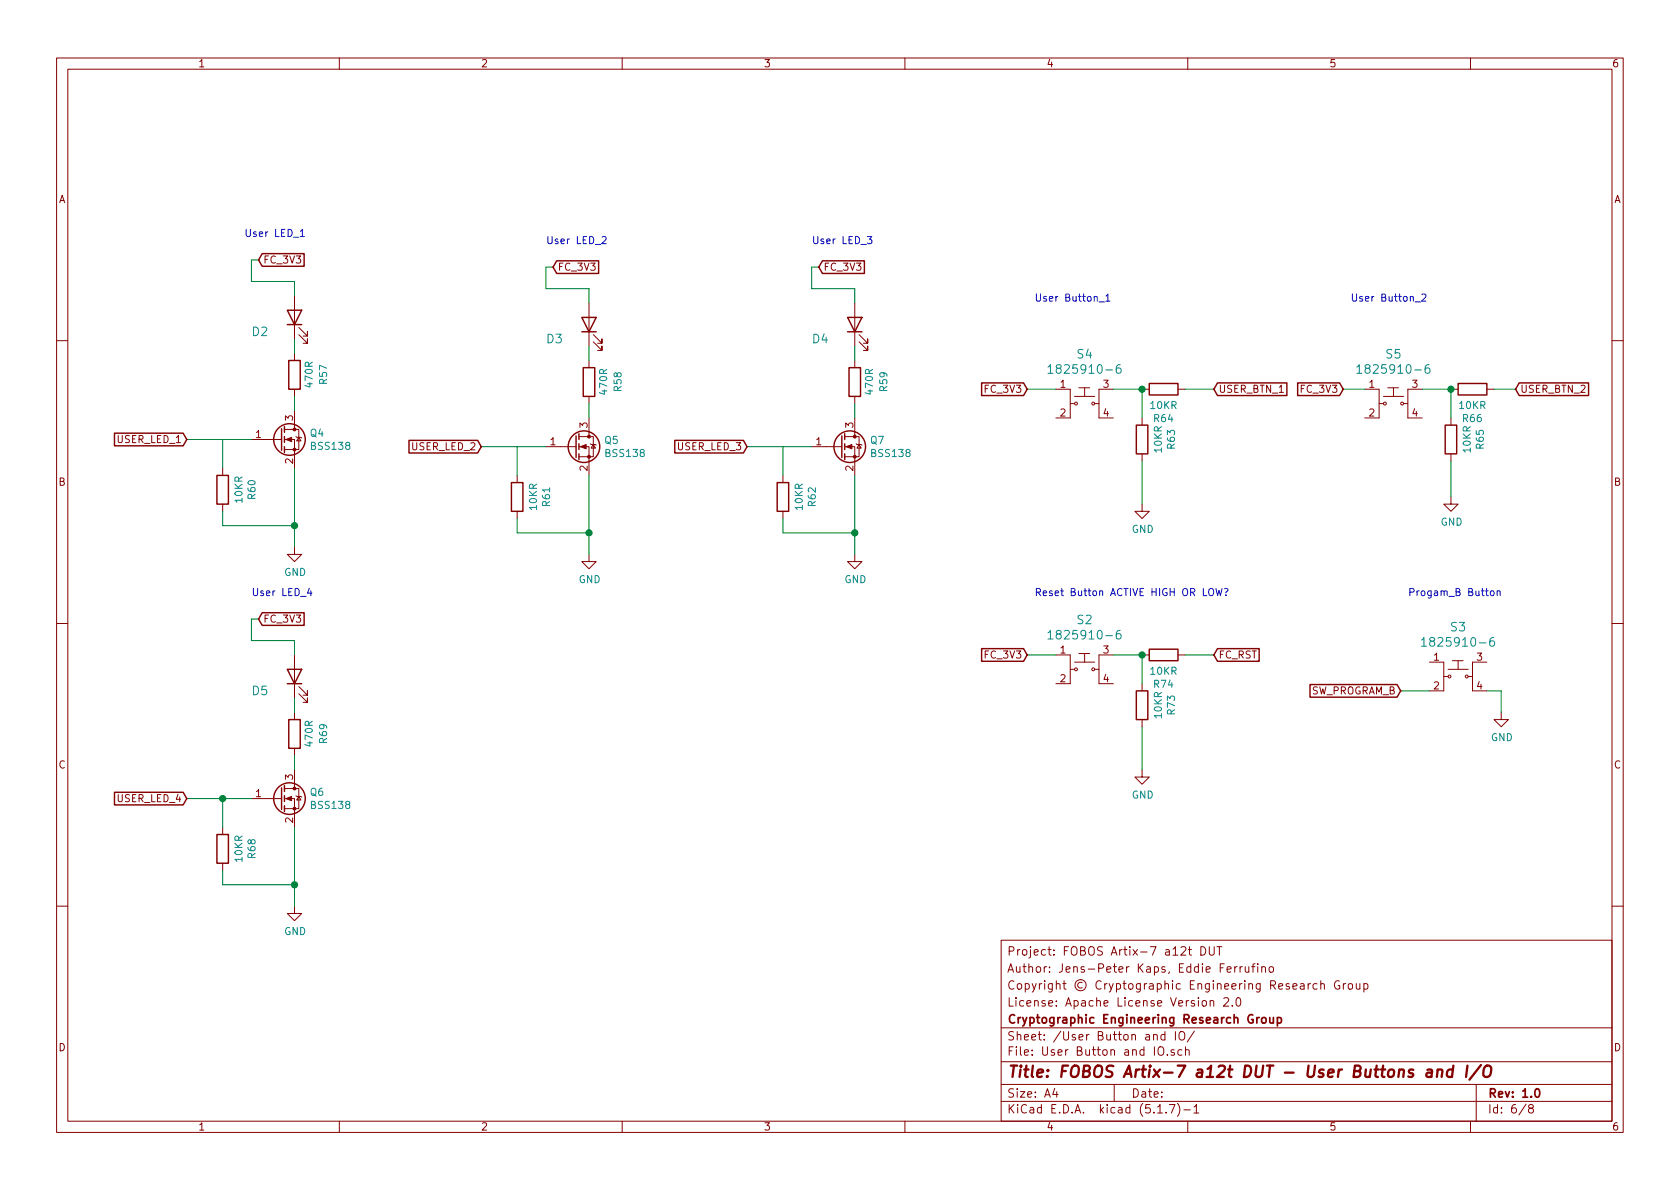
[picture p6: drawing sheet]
<svg xmlns="http://www.w3.org/2000/svg" width="297mm" height="210mm" viewBox="0 0 297 210" stroke-linecap="round" stroke-linejoin="round" font-family="sans-serif">
<g fill="none" stroke="#840000" stroke-width=".18">
<path d="M10 10.3h277v189.9h-277zM12 12.2h273v186.1h-273zM60 10.3v1.9M110 10.3v1.9M160 10.3v1.9M210 10.3v1.9M260 10.3v1.9M52.1 52.3v7.6M52.8 59.2l1.6 1.5v-.8v.8h-.8M52.8 57.9l1.6 1.5v-.7v.7h-.8M104.1 53.6v7.6M104.9 59.2l1.5 1.5v-.8v.8h-.7"/>
<path d="M151.1 53.6v7.6M151.9 59.2l1.5 1.5v-.8v.8h-.7M10 60.2h2M44.4 77.7h5.4M50.3 77.7h1.8v5.1M50.3 75.9h2.5v3.6h-2.5M52.1 62.5v1.2M52.1 68.8v1.3M52.1 72.6v3.3M52.3 77.2l.2 .1h.7l.1 .2M52.8 77.3l.4 .7h-.7zM96.5 79h5.4"/>
<path d="M102.4 79h1.7v5.1M102.4 77.2h2.5v3.6h-2.5M104.1 63.7v1.3M104.1 70.1v1.3M104.1 73.9v3.3M104.4 78.5l.1 .1h.8l.1 .1M104.9 78.6l.4 .6h-.8zM104.9 60.4l1.5 1.6v-.8v.8h-.7M143.5 79h5.3M149.4 79h1.7v5.1M149.4 77.2h2.5v3.6h-2.5M151.1 63.7v1.3"/>
<path d="M151.1 70.1v1.3M151.1 73.9v3.3M151.4 78.5l.1 .1h.8l.1 .1M151.9 60.4l1.5 1.6v-.8v.8h-.7M151.9 78.6l.4 .6h-.8zM186.7 68.8h2.5v5.1h-2.5M189.2 71.4h.8M190 70.1h3.5M190.8 68.6h1.9M191.8 68.6v1.5M193.5 71.4h.8M196.8 68.8h-2.5v5.1h2.5"/>
<path d="M201.9 68.8h1.3M201.9 73.9v1.3M208.3 68.8h1.2M241.3 68.8h2.5v5.1h-2.5M243.8 71.4h.8M244.6 70.1h3.6M245.4 68.6h1.9M246.4 68.6v1.5M248.2 71.4h.7M251.5 68.8h-2.6v5.1h2.6M256.5 68.8h1.3M256.5 73.9v1.3"/>
<path d="M262.9 68.8h1.3M285 60.2h2M39.4 82.8v1.3M39.4 89.1v1.3M52.1 96.8v1.2h1.2l-1.2 1.3-1.3-1.3h1.3M91.4 84.1v1.2M91.4 90.4v1.3M104.1 98v1.3h1.3l-1.3 1.3-1.2-1.3h1.2M138.4 84.1v1.2M138.4 90.4v1.3M151.1 98v1.3h1.3l-1.3 1.3-1.2-1.3h1.2M201.9 89.1v1.3h1.3l-1.3 1.3-1.2-1.3h1.2"/>
<path d="M201.9 80.3v1.2M256.5 87.9v1.2h1.3l-1.3 1.3-1.2-1.3h1.2M256.5 80.3v1.2M10 110.3h2M52.1 115.8v7.6M186.7 115.8h2.5v5.1h-2.5M189.2 118.4h.8M190 117.1h3.5M190.8 115.6h1.9M191.8 115.6v1.5M193.5 118.4h.8M196.8 115.8h-2.5v5.1h2.5"/>
<path d="M201.9 115.8h1.3M208.3 115.8h1.2M252.7 117.1h2.6v5.1h-2.6M255.3 119.6h.7M256 118.4h3.6M256.8 116.8h1.9M257.8 116.8v1.6M259.6 119.6h.7M262.9 117.1h-2.6v5.1h2.6M285 110.3h2M50.3 139.4h2.5v3.6h-2.5M52.1 126v1.2"/>
<path d="M52.1 132.3v1.3M52.1 136.1v3.3M52.8 122.7l1.6 1.5v-.8v.8h-.8M52.8 121.4l1.6 1.5v-.7v.7h-.8M201.9 136.1v1.3h1.3l-1.3 1.3-1.2-1.3h1.2M201.9 120.9v1.3M201.9 127.2v1.3M265.4 126v1.2h1.3l-1.3 1.3-1.2-1.3h1.2M39.4 146.3v1.3M39.4 152.6v1.3M44.4 141.2h5.4M50.3 141.2h1.8v5.1"/>
<path d="M52.3 140.7l.2 .1h.7l.1 .2M52.8 140.8l.4 .7h-.7zM10 160.2h2M52.1 160.3v1.2h1.2l-1.2 1.3-1.3-1.3h1.3M177 166.3h108v32h-108zM210.1 167.9h.6M210.3 167.4v1.3l.4 .2M212.3 167.4a.76 .76 0 0 1 .9 .8 .76 .76 0 0 1-.9 .7zM212.6 177.1l.2-.2 .5 .2v.7l-.3 .1-.4-.1zM213.8 167.4v1.2l.3 .3h.3l.3-.3v-1.2M214 177.1l.2-.2 .3 .1 .1 .9M214 176.9v1"/>
<path d="M215.2 167.4h.8M215.6 167.4v1.5M216.4 176.6l.2-.2h.4l.2 .5-.9 1h.9M217 171.4l.7-.1-.1-.3-.4-.1-.2 .2v.8h.6M217.9 177.8v.1M218.3 170.9v1M218.7 176.6l.3-.2a.94 .94 0 0 1 0 1.5l-.4-.3-.1-.6zM218.7 170.9l-.4 .3M219.3 170.9v1M219.7 170.9l-.4 .2v.1M220.2 170.9v.8a.37 .37 0 0 0 .6 .1M220.8 170.9v1"/>
<path d="M221.3 170.9h.6M221.9 170.4l-.3 .1-.1 .2v1.2M222.4 170.4v.2M222.4 170.9v1M223.1 171.1l.1-.1a.37 .37 0 0 1 .5 .1v.8M223.1 170.9v1M224.5 171.1l.2-.2 .4 .2v.7l-.2 .1-.4-.1zM231.3 173.9v1M231.7 173.9l-.4 .3M232.9 174l-.5-.1-.2 .3v.6l.2 .1 .5-.1M233.5 174.1l.1-.1a.37 .37 0 0 1 .6 .1v.8M233.5 173.4v1.5"/>
<path d="M236.8 173.5a.73 .73 0 0 0-.9 .5 .73 .73 0 0 0 .5 .9l.5-.1v-.5h-.3M237.5 173.9v1M237.9 173.9l-.3 .1-.1 .2M238.4 174.1l.3-.2 .4 .2v.7l-.2 .1-.5-.1zM239.8 173.9l.1 .9 .3 .1 .2-.1M240.4 173.9v1M241.1 174l.5-.1 .3 .3-.2 .6h-.6M241.1 173.9v1.5M285 160.2h2M60 198.3v1.9M110 198.3v1.9M160 198.3v1.9"/>
<path d="M177 194.8h108M177 191.8h108M177 187.8h108M177 181.8h108M186.5 192.5l-.4 1h1M186.8 193v1M197 191.8v3M204 183.1v-.1a.37 .37 0 0 1 .6 .1v.8M204.7 196.8h.8M204.8 185.3l.3-.2a.53 .53 0 0 1 .7 .5v.5a.51 .51 0 0 1-.8 .4 1.05 1.05 0 0 1-.2-1.2zM206 183l-.5-.1-.2 .3v.6l.2 .1 .5-.1M206 182.4v1.5"/>
<path d="M206.2 196.7v.1M206.4 186.5v.1M206.8 195.3h.9l-.6 1.5M207.6 185.7a.37 .37 0 0 0-.6 .1l.1 .2 .5 .2 .1 .1-.2 .3-.5-.1M207.8 182.4v1.5M208.2 195.1a1.71 1.71 0 0 1 0 2.3M208.5 182.6l.3-.2a.53 .53 0 0 1 .7 .5v.5a.51 .51 0 0 1-.8 .4 1.05 1.05 0 0 1-.2-1.2zM209 185.7l-.5-.1-.2 .3v.6l.2 .1 .5-.1M209.3 196.3h1.2M209.6 185.7h.1a.37 .37 0 0 1 .6 .1v.8M209.6 185.1v1.5M210 198.3v1.9"/>
<path d="M211.1 195.8l.4-.5v1.5M211.1 196.8h.9M211.2 182.3l-1.3 2M260 198.3v1.9M261 191.8v6.5M269.8 195.2l-1.2 2M270.6 196l-.3-.2v-.2l.3-.3h.2l.3 .3-.1 .2-.6 .2a.48 .48 0 0 0-.1 .7l.3 .1 .4-.1a.48 .48 0 0 0-.2-.7"/>
<circle cx="190.2" cy="71.4" r=".25"/>
<circle cx="193.3" cy="71.4" r=".25"/>
<circle cx="244.9" cy="71.4" r=".25"/>
<circle cx="247.9" cy="71.4" r=".25"/>
<circle cx="190.2" cy="118.4" r=".25"/>
<circle cx="193.3" cy="118.4" r=".25"/>
<circle cx="256.3" cy="119.6" r=".25"/>
<circle cx="259.3" cy="119.6" r=".25"/>
</g>
<path d="M222.7 179.9l-.3 .1-.2 .2M224.5 179.9l.1 .9 .3 .1 .2-.1M225.1 179.9v1M225.9 179.9v1.5M223.1 180.1l.3-.2 .4 .2v.7l-.2 .1-.5-.1zM225.9 180l.4-.1 .3 .3-.2 .6h-.5M271.5 192.7l.2-.2a.81 .81 0 0 1 .6 .6 .81 .81 0 0 1-.3 .8l-.1 .1a.79 .79 0 0 1-.4-1.3z" fill="none" stroke="#840000" stroke-width=".3"/>
<path d="M249.9 189.2a.49 .49 0 0 0-.8 .3l.3 .3 .4 .1 .1 .2-.3 .3-.6-.1M252.4 189.2h.7v1.2M253.2 189.6l-.7 .1a.4 .4 0 0 0-.3 .3 .4 .4 0 0 0 .2 .4l.7-.1M254.2 189.3a.52 .52 0 0 1 .8 .1l-.1 1M254.2 189.1l-.1 1.3M256.9 189.2a.68 .68 0 0 0-1 .3v.8l.2 .1 .6-.1M257 188.4l-.3 2M259.5 188.4l-.3 2M261.8 188.3l-2 2.6M262.5 188.7a.66 .66 0 0 1 1.1 0 1.49 1.49 0 0 1-.6 1.7l-.5-.1a1.49 1.49 0 0 1 0-1.6z" fill="none" stroke="#840000" stroke-width=".41"/>
<g fill="none" stroke="#840000" stroke-width=".25">
<path d="M46.4 44.9h7.4v2.2h-7.4l-.7-1.1zM50.8 54.9h2.5l-1.2 2.5zM50.8 57.4h2.5M98.4 46.1h7.4v2.3h-7.4l-.6-1.2zM102.9 56.1h2.5l-1.3 2.6zM102.9 58.7h2.5M145.4 46.1h7.4v2.3h-7.4l-.6-1.2zM149.9 56.1h2.5l-1.3 2.6zM149.9 58.7h2.5M20.2 76.6h12.2l.6 1.1-.6 1.1h-12.2zM49.8 75.8v3.8M50.3 75.4v1"/>
<path d="M50.3 77.2v1M50.3 79v1M51.1 63.7h2v5.1h-2zM72.3 77.9h12.2l.6 1.1-.6 1.1h-12.2zM101.9 77.1v3.8M102.4 76.7v1M102.4 78.5v1M103.1 65h2.1v5.1h-2.1zM119.3 77.9h12.1l.7 1.1-.7 1.1h-12.1zM148.8 77.1v3.8M149.4 76.7v1M149.4 78.5v1"/>
<path d="M150.1 65h2v5.1h-2zM173.6 67.7h7.4l.6 1.1-.6 1.1h-7.4zM200.9 75.2h2v5.1h-2zM203.2 67.8h5.1v2h-5.1zM215.3 67.7h12.2v2.2h-12.2l-.7-1.1zM229.4 67.7h7.5l.6 1.1-.6 1.1h-7.5zM255.5 75.2h2.1v5.1h-2.1zM257.8 67.8h5.1v2h-5.1zM268.6 67.7h12.3v2.2h-12.3l-.6-1.1zM38.4 84.1h2v5h-2zM90.4 85.3h2.1v5.1h-2.1zM102.4 80.3v1"/>
<path d="M137.4 85.3h2v5.1h-2zM149.4 80.3v1M46.4 108.4h7.4v2.2h-7.4l-.7-1.1zM50.8 118.4h2.5l-1.2 2.5zM173.6 114.7h7.4l.6 1.1-.6 1.1h-7.4zM203.2 114.8h5.1v2h-5.1zM215.3 114.7h7.3v2.2h-7.3l-.7-1.1zM49.8 139.3v3.8M50.3 138.9v1M50.8 120.9h2.5M51.1 127.2h2v5.1h-2zM200.9 122.2h2v5h-2z"/>
<path d="M231.6 121.1h15.4l.6 1.1-.6 1.1h-15.4zM20.2 140.1h12.2l.6 1.1-.6 1.1h-12.2zM38.4 147.6h2v5h-2zM50.3 140.7v1M50.3 142.5v1"/>
<circle cx="51.2" cy="77.7" r="2.79"/>
<circle cx="103.3" cy="79" r="2.79"/>
<circle cx="150.2" cy="79" r="2.79"/>
<circle cx="51.2" cy="141.2" r="2.79"/>
</g>
<path d="M185.3 64.9l.4-.4v1.5M185.3 66h.9M198.1 64.5a.59 .59 0 0 0-.7 .6v.8a.48 .48 0 0 0 .7 0l.1-.6-.1-.2h-.5l-.2 .2M239.9 64.9l.4-.4v1.5M239.9 66h.9M252.7 64.5a.59 .59 0 0 0-.7 .6v.8a.48 .48 0 0 0 .8 0v-.6l-.1-.2h-.5l-.2 .2M185.3 111.9l.4-.4v1.5M185.3 113h.9M198.1 111.5a.59 .59 0 0 0-.7 .6v.7a.48 .48 0 0 0 .7 0l.1-.5-.1-.2h-.5l-.2 .2M251.3 113.2l.5-.5v1.6M251.3 114.3h.9M264.1 112.7a.59 .59 0 0 0-.7 .7v.7a.48 .48 0 0 0 .8 0l.1-.5-.2-.2-.4-.1-.3 .3" fill="none" stroke="#008484" stroke-width=".18"/>
<g fill="#840000" stroke="#840000" stroke-width=".18">
<path d="M149.6 79l1-.4v.8z"/>
<path d="M50.5 141.2l1.1-.4v.8z"/>
<path d="M50.5 77.7l1.1-.4v.8z"/>
<path d="M102.6 79l1-.4v.8z"/>
<circle cx="151.1" cy="80.8" r=".25"/>
<circle cx="151.1" cy="77.2" r=".25"/>
<circle cx="52.1" cy="143" r=".25"/>
<circle cx="52.1" cy="139.4" r=".25"/>
<circle cx="52.1" cy="79.5" r=".25"/>
<circle cx="52.1" cy="75.9" r=".25"/>
<circle cx="104.1" cy="80.8" r=".25"/>
<circle cx="104.1" cy="77.2" r=".25"/>
</g>
<g fill="none" stroke="#008400" stroke-width=".18">
<path d="M45.7 46h-1.3v3.8h7.7v2.5M52.1 59.9v2.6M97.8 47.2h-1.3v3.8h7.6v2.6M144.8 47.2h-1.3v3.8h7.6v2.6M33 77.7h11.4M39.4 77.7v5.1M52.1 70.1v2.5M85.1 79h11.4M91.4 79v5.1M104.1 61.2v2.5M104.1 71.4v2.5M132.1 79h11.4"/>
<path d="M138.4 79v5.1M151.1 61.2v2.5M151.1 71.4v2.5M181.6 68.8h5.1M196.8 68.8h5.1v5.1M209.5 68.8h5.1M237.5 68.8h3.8M251.5 68.8h5v5.1M264.2 68.8h3.8M39.4 90.4v2.6h12.7M52.1 82.8v14M91.4 91.7v2.5h12.7"/>
<path d="M104.1 84.1v13.9M138.4 91.7v2.5h12.7M151.1 84.1v13.9M201.9 81.5v7.6M256.5 81.5v6.4M45.7 109.5h-1.3v3.8h7.7v2.5M181.6 115.8h5.1M196.8 115.8h5.1v5.1M209.5 115.8h5.1M52.1 123.4v2.6M52.1 133.6v2.5M201.9 128.5v7.6"/>
<path d="M247.6 122.2h5.1M262.9 122.2h2.5v3.8M33 141.2h11.4M39.4 153.9v2.6h12.7M39.4 141.2v5.1M52.1 146.3v14"/>
</g>
<g fill="none" stroke="#0000c2" stroke-width=".18">
<path d="M53.1 40.9l.4-.3v1.2M53.1 41.8h.7M106.5 42l.4-.2 .3 .4-.1 .2-.7 .7h.8M153.4 41.8h.8l-.5 .5 .4 .1v.6l-.2 .1-.5-.1M194.3 53.4h1M195.5 52.3l.4-.3v1.3M195.5 53.3h.7M250.2 53.4h1M251.4 52.1l.5-.1 .2 .3v.2l-.8 .8h.8M54.7 104l-.3 .9h.8M55 104.5v.8M213.8 104.2l.2-.1a.45 .45 0 0 1 .6 .4v.4l-.2 .4h-.5a.92 .92 0 0 1-.1-1.1z"/>
<path d="M215 104.1l.3 1.2 .2-.9 .3 .9 .3-1.2M216.5 104.1h.4l.2 .1-.4 .6M216.7 105.2v.1M263.6 104.6l.1-.1 .4 .1 .1 .5-.2 .2h-.3l-.1-.1zM264.7 104.6l.2-.1h.3l.1 .8M264.7 104.5v.8"/>
</g>
<g fill="#008400" stroke="#008400" stroke-width=".25">
<circle cx="201.9" cy="115.8" r=".51"/>
<circle cx="151.1" cy="94.2" r=".51"/>
<circle cx="104.1" cy="94.2" r=".51"/>
<circle cx="52.1" cy="93" r=".51"/>
<circle cx="52.1" cy="156.5" r=".51"/>
<circle cx="201.9" cy="68.8" r=".51"/>
<circle cx="39.4" cy="141.2" r=".51"/>
<circle cx="256.5" cy="68.8" r=".51"/>
</g>
<text font-size="2.8" fill="#840000" x="178" y="190.5">Title: FOBOS Artix-7 a12t DUT - User Buttons and I/O</text>
<g font-size="2.1" fill="#008484">
<text x="44.6" y="59.4">D2</text>
<text x="96.7" y="60.7">D3</text>
<text x="143.7" y="60.7">D4</text>
<text x="190.5" y="63.4">S4</text>
<text x="245.1" y="63.4">S5</text>
<text x="186.7" y="66.1">1825910-6</text>
<text x="241.3" y="66.1">1825910-6</text>
<text x="186.7" y="113.1">1825910-6</text>
<text x="190.5" y="110.4">S2</text>
<text x="256.5" y="111.7">S3</text>
<text x="252.7" y="114.3">1825910-6</text>
<text x="44.6" y="122.9">D5</text>
</g>
<g font-size="2.1" fill="#840000">
<text x="178" y="172">Author: Jens-Peter Kaps, Eddie Ferrufino</text>
<text x="178" y="169">Project: FOBOS Artix-7 a12t DUT</text>
<text x="178" y="178">License: Apache License Version 2.0</text>
<text x="178" y="175">Copyright © Cryptographic Engineering Research Group</text>
<text x="178" y="184">Sheet: /User Button and IO/</text>
<text x="178" y="181">Cryptographic Engineering Research Group</text>
<text x="178" y="186.7">File: User Button and IO.sch</text>
<text x="178" y="196.9">KiCad E.D.A. kicad (5.1.7)-1</text>
<text x="178" y="194.1">Size: A4</text>
<text x="200" y="194.1">Date:</text>
<text x="263" y="194.1">Rev: 1.0</text>
<text x="263" y="196.9">Id: 6/8</text>
</g>
<g font-size="1.8" fill="#840000">
<text x="35" y="11.9">1</text>
<text x="85" y="11.9">2</text>
<text x="135" y="11.9">3</text>
<text x="185" y="11.9">4</text>
<text x="235" y="11.9">5</text>
<text x="285" y="11.9">6</text>
<text x="10.4" y="35.9">A</text>
<text x="285.4" y="35.9">A</text>
<text x="46.5" y="46.6">FC_3V3</text>
<text x="98.6" y="47.9">FC_3V3</text>
<text x="145.6" y="47.9">FC_3V3</text>
<text x="174.3" y="69.5">FC_3V3</text>
<text x="187.5" y="68.6">1</text>
<text x="195.1" y="68.6">3</text>
<text x="215.4" y="69.5">USER_BTN_1</text>
<text x="230.2" y="69.5">FC_3V3</text>
<text x="242.1" y="68.6">1</text>
<text x="249.7" y="68.6">3</text>
<text x="268.8" y="69.5">USER_BTN_2</text>
<text x="45.2" y="77.5">1</text>
<text x="51.8" y="74.4" transform="rotate(-90 51.8 74.4)">3</text>
<text x="103.9" y="75.7" transform="rotate(-90 103.9 75.7)">3</text>
<text x="150.9" y="75.7" transform="rotate(-90 150.9 75.7)">3</text>
<text x="187.5" y="73.7">2</text>
<text x="195.1" y="73.7">4</text>
<text x="242.1" y="73.7">2</text>
<text x="249.7" y="73.7">4</text>
<text x="20.8" y="78.4">USER_LED_1</text>
<text x="51.8" y="82" transform="rotate(-90 51.8 82)">2</text>
<text x="72.9" y="79.6">USER_LED_2</text>
<text x="97.3" y="78.7">1</text>
<text x="103.9" y="83.3" transform="rotate(-90 103.9 83.3)">2</text>
<text x="119.9" y="79.6">USER_LED_3</text>
<text x="144.3" y="78.7">1</text>
<text x="150.9" y="83.3" transform="rotate(-90 150.9 83.3)">2</text>
<text x="10.4" y="85.9">B</text>
<text x="285.4" y="85.9">B</text>
<text x="46.5" y="110.1">FC_3V3</text>
<text x="174.3" y="116.5">FC_3V3</text>
<text x="187.5" y="115.6">1</text>
<text x="195.1" y="115.6">3</text>
<text x="215.4" y="116.5">FC_RST</text>
<text x="253.5" y="116.8">1</text>
<text x="261.1" y="116.8">3</text>
<text x="187.5" y="120.6">2</text>
<text x="195.1" y="120.6">4</text>
<text x="231.5" y="122.8">SW_PROGRAM_B</text>
<text x="253.5" y="121.9">2</text>
<text x="261.1" y="121.9">4</text>
<text x="10.4" y="135.9">C</text>
<text x="51.8" y="137.9" transform="rotate(-90 51.8 137.9)">3</text>
<text x="285.4" y="135.9">C</text>
<text x="20.8" y="141.9">USER_LED_4</text>
<text x="45.2" y="141">1</text>
<text x="51.8" y="145.5" transform="rotate(-90 51.8 145.5)">2</text>
<text x="10.4" y="185.9">D</text>
<text x="285.4" y="185.9">D</text>
<text x="35" y="199.9">1</text>
<text x="85" y="199.9">2</text>
<text x="135" y="199.9">3</text>
<text x="185" y="199.9">4</text>
<text x="235" y="199.9">5</text>
<text x="285" y="199.9">6</text>
</g>
<g font-size="1.8" fill="#0000c2">
<text x="43.2" y="41.9">User LED_1</text>
<text x="96.5" y="43.2">User LED_2</text>
<text x="143.5" y="43.2">User LED_3</text>
<text x="182.9" y="53.3">User Button_1</text>
<text x="238.8" y="53.3">User Button_2</text>
<text x="44.4" y="105.4">User LED_4</text>
<text x="182.9" y="105.4">Reset Button ACTIVE HIGH OR LOW?</text>
<text x="248.9" y="105.4">Progam_B Button</text>
</g>
<g font-size="1.8" fill="#008484">
<text x="55.3" y="68.4" transform="rotate(-90 55.3 68.4)">470R</text>
<text x="57.8" y="67.9" transform="rotate(-90 57.8 67.9)">R57</text>
<text x="107.4" y="69.6" transform="rotate(-90 107.4 69.6)">470R</text>
<text x="109.9" y="69.2" transform="rotate(-90 109.9 69.2)">R58</text>
<text x="154.4" y="69.6" transform="rotate(-90 154.4 69.6)">470R</text>
<text x="156.9" y="69.2" transform="rotate(-90 156.9 69.2)">R59</text>
<text x="54.9" y="77.2">Q4</text>
<text x="203.5" y="72.3">10KR</text>
<text x="204.1" y="74.6">R64</text>
<text x="258.1" y="72.3">10KR</text>
<text x="258.7" y="74.6">R66</text>
<text x="55.2" y="79.5">BSS138</text>
<text x="107" y="78.5">Q5</text>
<text x="107.2" y="80.8">BSS138</text>
<text x="153.9" y="78.5">Q7</text>
<text x="154.2" y="80.8">BSS138</text>
<text x="205.4" y="80" transform="rotate(-90 205.4 80)">10KR</text>
<text x="207.7" y="79.3" transform="rotate(-90 207.7 79.3)">R63</text>
<text x="260" y="80" transform="rotate(-90 260 80)">10KR</text>
<text x="262.4" y="79.3" transform="rotate(-90 262.4 79.3)">R65</text>
<text x="42.9" y="88.9" transform="rotate(-90 42.9 88.9)">10KR</text>
<text x="45.2" y="88.2" transform="rotate(-90 45.2 88.2)">R60</text>
<text x="97.3" y="89.5" transform="rotate(-90 97.3 89.5)">R61</text>
<text x="144.2" y="89.5" transform="rotate(-90 144.2 89.5)">R62</text>
<text x="94.9" y="90.1" transform="rotate(-90 94.9 90.1)">10KR</text>
<text x="141.9" y="90.1" transform="rotate(-90 141.9 90.1)">10KR</text>
<text x="200.1" y="94.2">GND</text>
<text x="254.7" y="93">GND</text>
<text x="50.2" y="101.8">GND</text>
<text x="102.3" y="103.1">GND</text>
<text x="149.3" y="103.1">GND</text>
<text x="203.5" y="119.3">10KR</text>
<text x="204.1" y="121.6">R74</text>
<text x="55.3" y="131.9" transform="rotate(-90 55.3 131.9)">470R</text>
<text x="57.8" y="131.4" transform="rotate(-90 57.8 131.4)">R69</text>
<text x="205.4" y="127" transform="rotate(-90 205.4 127)">10KR</text>
<text x="207.7" y="126.3" transform="rotate(-90 207.7 126.3)">R73</text>
<text x="263.6" y="131.1">GND</text>
<text x="54.9" y="140.7">Q6</text>
<text x="55.2" y="143">BSS138</text>
<text x="200.1" y="141.2">GND</text>
<text x="42.9" y="152.4" transform="rotate(-90 42.9 152.4)">10KR</text>
<text x="45.2" y="151.7" transform="rotate(-90 45.2 151.7)">R68</text>
<text x="50.2" y="165.3">GND</text>
</g>
</svg>
